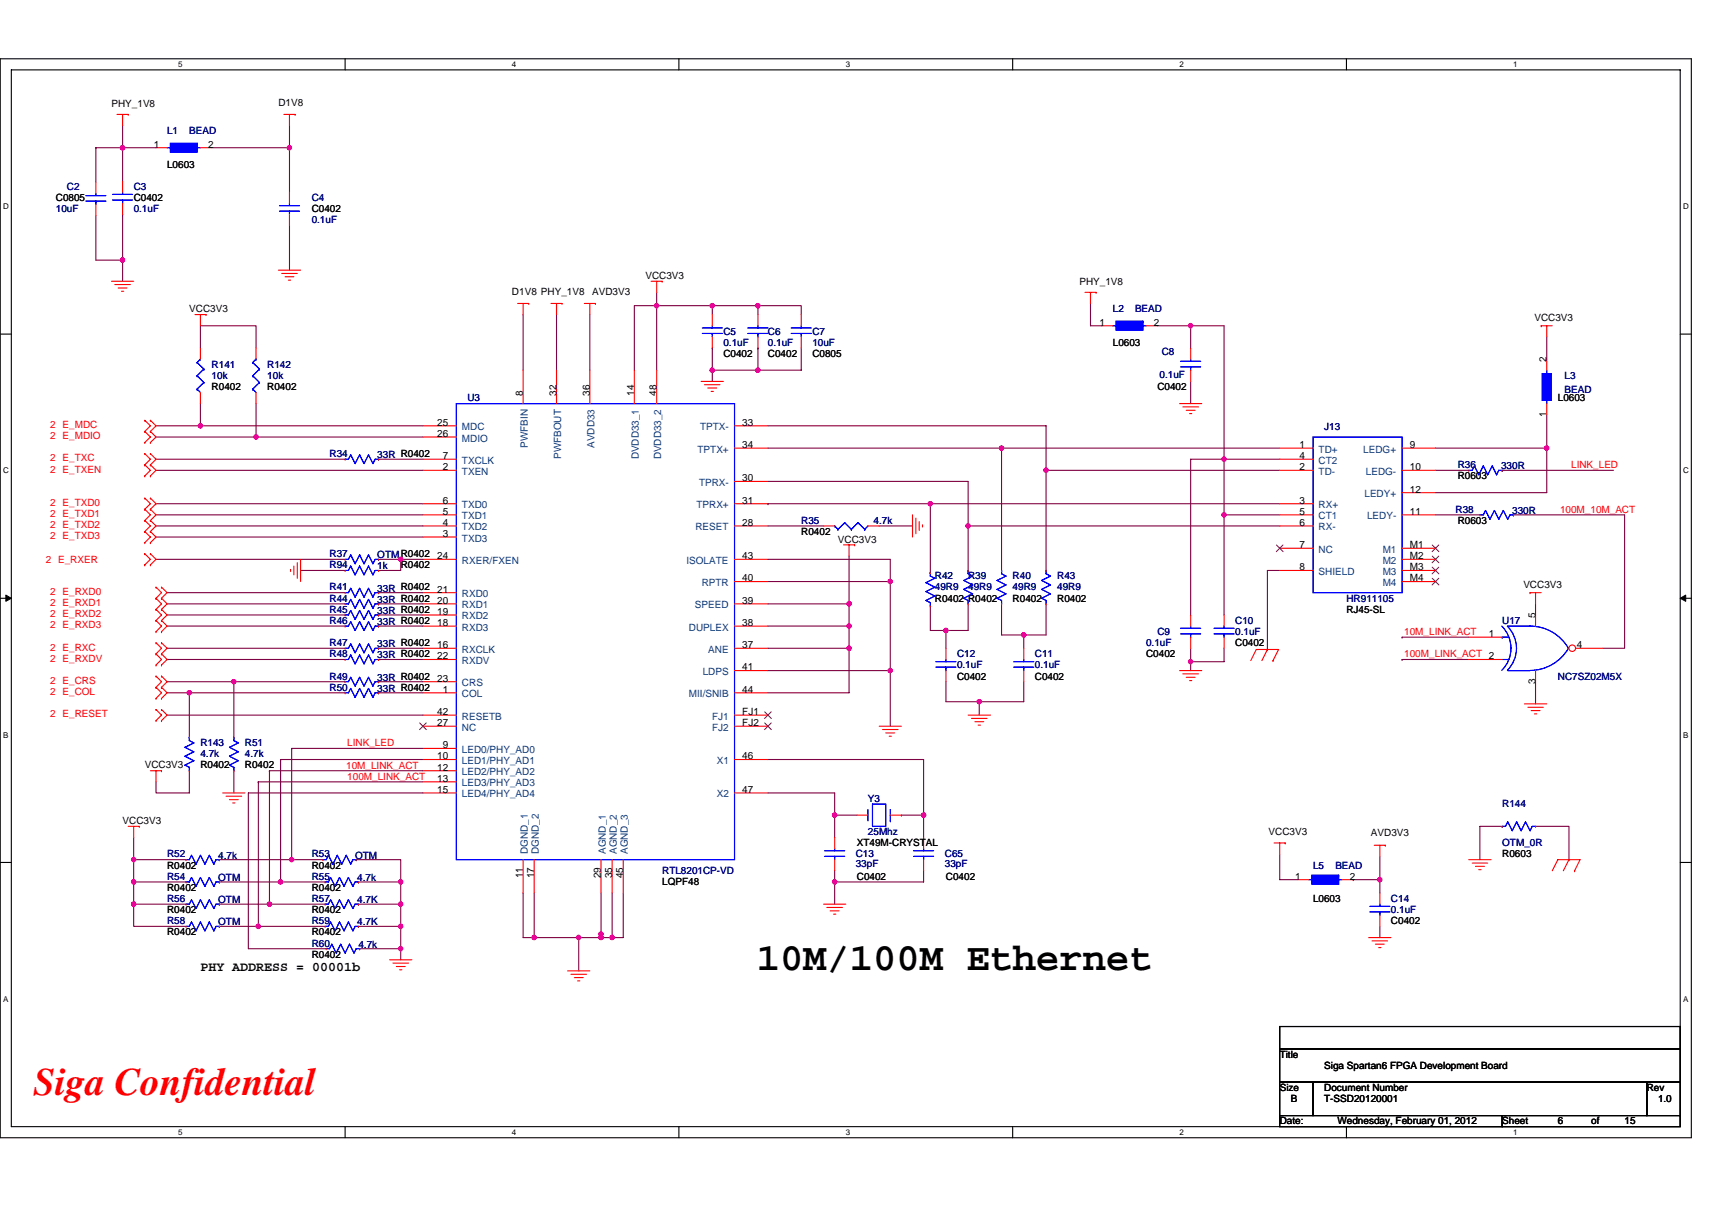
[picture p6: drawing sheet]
<svg xmlns="http://www.w3.org/2000/svg" width="297mm" height="210mm" viewBox="0 0 297 210" stroke-linecap="round" stroke-linejoin="round" font-family="sans-serif">
<path d="M0 10.2h293.5v187.2h-293.5zM2 12.1h289.5v183.4h-289.5z" fill="none" stroke="#000" stroke-width=".19"/>
<g fill="#fff">
<path d="M30.9 10.4h.8v1.6h-.8z"/>
<path d="M30.9 195.7h.8v1.6h-.8z"/>
</g>
<path d="M59.9 10.2v1.9M59.9 195.5v1.9" fill="none" stroke="#000" stroke-width=".19"/>
<g fill="#fff">
<path d="M88.8 10.4h.8v1.6h-.8z"/>
<path d="M88.8 195.7h.8v1.6h-.8z"/>
</g>
<path d="M117.8 10.2v1.9M117.8 195.5v1.9" fill="none" stroke="#000" stroke-width=".19"/>
<g fill="#fff">
<path d="M146.7 10.4h.8v1.6h-.8z"/>
<path d="M146.7 195.7h.8v1.6h-.8z"/>
</g>
<path d="M175.7 10.2v1.9M175.7 195.5v1.9" fill="none" stroke="#000" stroke-width=".19"/>
<g fill="#fff">
<path d="M204.7 10.4h.7v1.6h-.7z"/>
<path d="M204.7 195.7h.7v1.6h-.7z"/>
</g>
<path d="M233.6 10.2v1.9M233.6 195.5v1.9" fill="none" stroke="#000" stroke-width=".19"/>
<g fill="#fff">
<path d="M262.6 10.4h.7v1.6h-.7z"/>
<path d="M262.6 195.7h.7v1.6h-.7z"/>
<path d="M.5 35.1h1v1.5h-1z"/>
<path d="M292 35.1h1v1.5h-1z"/>
<path d="M.5 80.9h1v1.5h-1z"/>
<path d="M292 80.9h1v1.5h-1z"/>
</g>
<path d="M0 58h2M291.5 58h2" fill="none" stroke="#000" stroke-width=".19"/>
<g fill="#fff">
<path d="M.5 126.7h.9v1.6h-.9z"/>
<path d="M292 126.7h.9v1.6h-.9z"/>
</g>
<path d="M0 103.8h2M291.5 103.8h2" fill="none" stroke="#000" stroke-width=".19"/>
<path d="M1 103.3l1 .5-1 .6zM291.5 103.8l1-.5v1.1z" fill="#000" stroke="#000" stroke-width=".17"/>
<g fill="#fff">
<path d="M.5 172.6h.9v1.5h-.9z"/>
<path d="M292 172.6h.9v1.5h-.9z"/>
</g>
<path d="M0 149.7h2M291.5 149.7h2M222 178.1h69.5v3.9h-69.5zM222 182h69.5v5.8h-69.5zM222 187.8h5.8v5.8h-5.8zM222 193.6h38.6v1.9h-38.6zM227.8 187.8h57.9v5.8h-57.9zM260.6 193.6h30.9v1.9h-30.9zM285.7 187.8h5.8v5.8h-5.8z" fill="none" stroke="#000" stroke-width=".19"/>
<g fill="none" stroke="#800040" stroke-width=".19">
<path d="M16.6 25.6v6M16.6 37.4v7.7h4.7M16.6 25.6h.1M16.6 25.6h10.5M21.3 25.6v5.8M21.3 25.6h.1M21.3 37.2h.1M21.3 21.8v3.8M21.3 37.2v7.9M36.7 25.6h13.5M50.2 39.2v7.7M50.2 25.6h.1"/>
<path d="M50.2 21.8v3.8M50.2 25.6v7.8M21.3 45.1v3.7M90.8 54.6v9.6M96.6 54.6v9.6M102.3 54.6v9.6M113.9 53v11.2M113.9 53h-3.8v11.2M113.9 53h9.7v1.6M113.9 53h.1M113.9 50.7v2.3M123.6 53h.1"/>
<path d="M123.6 53h7.9M131.5 53v1.6M131.5 53h7.5v1.6M189.2 52.7v3.8h2M200.8 56.5h5.8M206.6 56.5h5.8v23.2h9.6M206.6 56.5v3.9M206.6 56.5h.1M268.4 58.5v3.8M27.1 79.7h32.8M34.8 73.9h.1M34.8 70v3.9h-7.7"/>
<path d="M34.8 60.4v-3.9h9.6v3.9M34.8 73.9h38.6M44.4 75.8h.1M44.4 70v5.8h-17.3M44.4 75.8h29M65.7 79.7h7.7M123.6 60.4h.1M123.6 64.2h7.9M123.6 64.2v2M123.6 60.4v3.8M131.5 60.4h.1M131.5 60.4v3.8"/>
<path d="M133.2 73.9h48.3v7.7M133.2 77.8h40.6M139 60.4v3.8h-7.5M173.8 77.8h48.2M173.8 77.8h.1M173.8 77.8v21.2M206.6 66.2v3.8M212.4 79.7h-5.8v27M212.4 79.7h.1M212.4 79.7v9.6M249.1 77.8h19.3M268.4 77.8v7.7h-19.3"/>
<path d="M268.4 77.8h.1M268.4 72v5.8M27.1 87.4h46.3M27.1 89.3h46.3M27.1 93.2h46.3M27.1 91.3h46.3M27.1 97.1h32.8M27.1 81.6h46.3M52.2 99h7.7M65.7 97.1h3.8v1.9h-3.8M69.5 97.1h.1M69.5 97.1h3.9"/>
<path d="M133.2 97.1h21.3v3.8h-21.3M133.2 91.3h9.7M133.2 87.4h.1M133.2 83.5h34.8v7.8M133.2 87.4h28.2M147.3 96.5v8.3M152.5 91.3h5.8M161.4 87.4h60.6M161.4 87.4v12M168 91.3h.1M168 91.3h54M168 91.3v7.7"/>
<path d="M181.5 81.6h.1M181.5 81.6h40.5M181.5 81.6v17.4M212.4 89.3v17.4M212.4 89.3h.1M212.4 89.3h9.6M222 99h-2.1v13.7M249.1 81.6h5.7M249.1 89.3h7.7M260.6 81.6h.1M260.6 81.6h19.3M262.6 89.3h.1"/>
<path d="M262.6 89.3h19.3v23.2h-3.9M29 104.8h30.9M29 108.6h30.9M29 106.7h30.9M29 102.8h30.9M29 114.4h30.9M29 112.5h30.9M29 118.3h11.6v9.7M40.6 118.3h.1M40.6 118.3h19.3M65.7 108.6h7.7M65.7 106.7h7.7"/>
<path d="M65.7 104.8h7.7M65.7 102.8h7.7M65.7 118.3h7.7M65.7 112.5h7.7M65.7 114.4h7.7M133.2 116.4h21.3M133.2 112.5h14.1M133.2 108.6h14.1M133.2 104.8h14.1M147.3 104.8h.1M147.3 104.8v15.4h-14.1M147.3 112.5h.1"/>
<path d="M147.3 108.6h.1M154.5 100.9h.1M154.5 116.4v9.6M154.5 100.9v15.5M161.4 105.2v4.2h2.7M164.1 109.4h.1M164.1 109.4v3.1M164.1 118.3v3.5h5.8M168 104.8v4.6h-3.9M173.8 104.8v5.4h3.8M177.6 110.2h.1M177.6 118.3v3.5h-7.7"/>
<path d="M177.6 110.2v2.3M181.5 104.8v5.4h-3.9M206.6 114.8h.1M206.6 112.5v2.3M206.6 114.8v1.6M212.4 112.5v2.3h-5.8M243.3 110.6h.1M243.3 114.4h.1M243.3 110.6h11.5M243.3 114.4h11.5M266.4 104.8v1.9M266.4 118.3v3.9"/>
<path d="M29 124.1h44.4M29 120.2h3.8v7.8M32.8 120.2h.1M32.8 133.8v3.8h-5.7v-1.9M32.8 120.2h27.1M40.6 133.8v3.8M44.8 135.7h.1M44.8 135.7h28.6M44.8 135.7v25.1M46.8 133.8h.1M46.8 133.8h26.6M46.8 133.8v23.1"/>
<path d="M48.7 131.8h24.7M48.7 131.8h.1M48.7 131.8v21.3M50.6 129.9h.1M50.6 129.9v19.3M50.6 129.9h22.8M65.7 120.2h7.7M73.4 137.6h-30.3v27h13.5M133.2 131.8h27v9.7M133.2 137.6h11.6v3.9M169.9 121.8v2.3M169.9 121.8h.1"/>
<path d="M23.2 156.9h.1M23.2 153.1h.1M23.2 156.9v3.9h9.1M23.2 149.2v3.9h9.1M23.2 149.2h.1M23.2 145.3v3.9M23.2 149.2h9.1M23.2 156.9h9.1M23.2 153.1v3.8M38.1 156.9h8.7M38.1 153.1h10.6M38.1 149.2h12.5"/>
<path d="M46.8 156.9h9.6M48.7 153.1h7.7M50.6 149.2h.1M50.6 149.2h5.4M61.8 149.2h7.7v3.9M62.2 153.1h7.3M62.2 156.9h7.3M69.5 156.9h.1M69.5 153.1v3.8M69.5 153.1h.1M69.5 156.9v9.7M90.8 155v7.7h1.9"/>
<path d="M92.7 155v7.7M104.3 155v7.1M106.2 155v7.7M108.1 155v7.7h-3.8M144.8 141.5h.1M144.8 141.5v3.8M144.8 151.1v2M144.8 153.1h.1M144.8 153.1v3.8M144.8 141.5h3.9M156.4 141.5h.1M156.4 141.5h3.8"/>
<path d="M160.2 141.5v3.8M160.2 151.1v2h-15.4M222 148.2v4.5h3.1M234.8 152.7h.1M234.8 152.7h4.6M239.4 152.7v2.3M239.4 148.6v4.1M260.6 143.4h-3.8v5.8M266.4 143.4h5.8v5.8M38.1 160.8h6.7M44.8 160.8h11.6M62.2 160.8h7.3"/>
<path d="M62.4 164.6h7.1M69.5 164.6h.1M69.5 160.8h.1M92.7 162.7h.1M92.7 162.7h7.7M100.4 162.7h3.9M100.4 162.7h.1M100.4 162.7v5.8M104.3 162.1h.1M104.3 162.7h.1M104.3 162.1v.6M106.2 162.7h.1"/>
<path d="M239.4 160.8v1.9"/>
</g>
<g fill="#f0f" stroke="#f0f" stroke-width=".19">
<circle cx="206.6" cy="114.8" r=".37"/>
<circle cx="23.2" cy="156.9" r=".38"/>
<circle cx="23.2" cy="153" r=".38"/>
<circle cx="181.5" cy="81.6" r=".38"/>
<circle cx="154.5" cy="116.4" r=".38"/>
<circle cx="154.5" cy="100.9" r=".38"/>
<circle cx="168" cy="91.3" r=".38"/>
<circle cx="147.3" cy="104.8" r=".38"/>
<circle cx="34.8" cy="73.9" r=".38"/>
<circle cx="44.4" cy="75.8" r=".38"/>
<circle cx="23.2" cy="149.2" r=".38"/>
<circle cx="69.5" cy="97.1" r=".38"/>
<circle cx="113.9" cy="53" r=".38"/>
<circle cx="147.3" cy="112.5" r=".38"/>
<circle cx="131.5" cy="53" r=".38"/>
<circle cx="123.6" cy="53" r=".38"/>
<circle cx="123.6" cy="64.2" r=".38"/>
<circle cx="131.5" cy="64.2" r=".38"/>
<circle cx="147.3" cy="108.6" r=".38"/>
<circle cx="50.6" cy="149.2" r=".38"/>
<circle cx="69.5" cy="156.9" r=".38"/>
<circle cx="69.5" cy="164.6" r=".38"/>
<circle cx="69.5" cy="160.8" r=".38"/>
<circle cx="161.4" cy="87.4" r=".38"/>
<circle cx="106.2" cy="162.7" r=".38"/>
<circle cx="239.4" cy="152.7" r=".38"/>
<circle cx="212.4" cy="89.3" r=".38"/>
<circle cx="164.1" cy="109.4" r=".38"/>
<circle cx="177.6" cy="110.2" r=".38"/>
<circle cx="169.9" cy="121.8" r=".38"/>
<circle cx="212.4" cy="79.7" r=".38"/>
<circle cx="40.6" cy="118.3" r=".38"/>
<circle cx="32.8" cy="120.2" r=".38"/>
<circle cx="173.8" cy="77.8" r=".38"/>
<circle cx="50.2" cy="25.6" r=".38"/>
<circle cx="21.3" cy="25.6" r=".38"/>
<circle cx="206.6" cy="56.5" r=".38"/>
<circle cx="21.3" cy="45.1" r=".38"/>
<circle cx="44.8" cy="160.8" r=".38"/>
<circle cx="46.7" cy="156.9" r=".38"/>
<circle cx="48.7" cy="153" r=".38"/>
<circle cx="160.3" cy="141.5" r=".38"/>
<circle cx="144.8" cy="141.5" r=".38"/>
<circle cx="144.8" cy="153" r=".38"/>
<circle cx="69.5" cy="153" r=".38"/>
<circle cx="100.4" cy="162.7" r=".38"/>
<circle cx="92.7" cy="162.7" r=".38"/>
<circle cx="104.3" cy="162.1" r=".38"/>
<circle cx="104.3" cy="162.7" r=".38"/>
<circle cx="268.4" cy="77.8" r=".38"/>
</g>
<g fill="none" stroke="#f00" stroke-width=".19">
<path d="M20.3 19.9h1.9M21.3 19.9v1.9M22.2 19.9h.1M49.3 19.9h1.9M50.2 19.9v1.9M51.2 19.9h.1M27.1 25.6h1.9M34.8 25.6h1.9M19.3 48.8h3.9M19.9 49.4h2.7M20.5 50h1.5M21.1 50.5h.4"/>
<path d="M33.8 54.6h1.9M34.8 54.6v1.9M35.7 54.6h.1M48.3 46.9h3.9M48.9 47.5h2.7M49.5 48h1.5M50 48.6h.4M89.8 52.7h1.9M90.8 52.7v1.9M91.7 52.7h.1M95.6 52.7h1.9M96.6 52.7v1.9"/>
<path d="M97.5 52.7h.1M101.4 52.7h1.9M102.3 52.7v1.9M103.3 52.7h.1M113 48.8h1.9M113.9 48.8v1.9M114.9 48.8h.1M188.3 50.7h1.9M189.2 50.7v2M190.2 50.7h.1M267.4 56.5h.1M267.4 56.5h1.9"/>
<path d="M268.4 56.5v2M25.1 72.9h.1M25.1 74.9h.1M25.1 76.8h.1M25.1 78.7h.1M25.1 72.9l1 1-1 1M25.1 74.9l1 .9-1 1M25.1 78.7l1 1-1 1M26.1 74.9h.1M26.1 72.9h.1M26.1 76.8h.1M26.1 78.7h.1"/>
<path d="M26.1 72.9l1 1-1 1M26.1 74.9l1 .9-1 1M26.1 78.7l1 1-1 1M44.4 60.4v1.9M44.4 68.1v1.9M121.6 66.2h3.9M122.2 66.8h2.7M122.8 67.3h1.6M123.4 67.9h.4M204.7 70h3.8M205.2 70.6h2.7M205.8 71.2h1.6"/>
<path d="M206.4 71.8h.4M25.1 80.7h.1M25.1 82.6h.1M25.1 86.4h.1M25.1 88.4h.1M25.1 90.3h.1M25.1 92.2h.1M25.1 94.2h.1M25.1 98h.1M25.1 96.1h.1M25.1 80.7l1 .9-1 1M25.1 86.4l1 1-1 1"/>
<path d="M25.1 88.4l1 .9-1 1M25.1 90.3l1 1-1 .9M25.1 92.2l1 1-1 1M25.1 96.1l1 1-1 .9M26.1 80.7h.1M26.1 82.6h.1M26.1 88.4h.1M26.1 86.4h.1M26.1 90.3h.1M26.1 92.2h.1M26.1 94.2h.1M26.1 96.1h.1"/>
<path d="M26.1 98h.1M26.1 80.7l1 .9-1 1M26.1 86.4l1 1-1 1M26.1 88.4l1 .9-1 1M26.1 90.3l1 1-1 .9M26.1 92.2l1 1-1 1M26.1 96.1l1 1-1 .9M50.4 98.8v.4M51 98.2v1.6M51.6 97.6v2.8M52.2 97.1v3.8M59.9 99h.1"/>
<path d="M59.9 97.1h.1M65.7 99h.1M65.7 97.1h.1M146.4 94.6h1.9M147.3 94.6v1.9M148.3 94.6h.1M158.3 89.3v3.9M158.9 89.9v2.7M159.5 90.5v1.6M160.1 91.1v.4M161.4 99.4h.1M256.8 89.3h.1"/>
<path d="M262.6 89.3h.1M27.1 101.9h.1M27.1 103.8h.1M27.1 105.7h.1M27.1 107.7h.1M27.1 109.6h.1M27.1 111.5h.1M27.1 113.5h.1M27.1 115.4h.1M27.1 117.3h.1M27.1 119.3h.1M27.1 101.9l.9 .9-.9 1"/>
<path d="M27.1 103.8l.9 1-.9 .9M27.1 105.7l.9 1-.9 1M27.1 107.7l.9 .9-.9 1M27.1 111.5l.9 1-.9 1M27.1 113.5l.9 .9-.9 1M27.1 117.3l.9 1-.9 1M27.1 119.3l.9 .9-.9 1M28 103.8h.1M28 101.9h.1M28 105.7h.1M28 107.7h.1M28 109.6h.1"/>
<path d="M28 113.5h.1M28 111.5h.1M28 115.4h.1M28 119.3h.1M28 117.3h.1M28 101.9l1 .9-1 1M28 103.8l1 1-1 .9M28 105.7l1 1-1 1M28 107.7l1 .9-1 1M28 111.5l1 1-1 1M28 113.5l1 .9-1 1M28 117.3l1 1-1 1"/>
<path d="M28 119.3l1 .9-1 1M59.9 118.3h.1M59.9 106.7h.1M59.9 112.5h.1M65.7 118.3h.1M65.7 106.7h.1M65.7 112.5h.1M161.4 105.2h.1M204.7 116.4h3.8M205.2 116.9h2.7M205.8 117.5h1.6M206.4 118.1h.4"/>
<path d="M212.4 106.7v1.9M212.4 110.6v1.9M217 114.6l1-1.9h3.8l-.9 1.9M219.9 112.7h.1M219.9 112.7l-1 1.9M220.9 114.6h.1M265.5 102.8h.1M265.5 102.8h1.9M266.4 102.8v2M26.1 133.8h1.9M27.1 133.8v1.9M27.1 121.2h.1"/>
<path d="M27.1 123.1h.1M27.1 125.1h.1M27.1 123.1l.9 1-.9 1M28 133.8h.1M28 121.2h.1M28 125.1h.1M28 123.1h.1M28 123.1l1 1-1 1M38.6 137.6h3.9M39.2 138.2h2.7M39.8 138.8h1.5M40.4 139.3h.4"/>
<path d="M152.5 126h3.9M153.1 126.6h2.7M153.7 127.2h1.5M154.3 127.8h.4M168 124.1h3.8M168.6 124.7h2.7M169.1 125.2h1.6M169.7 125.8h.4M264.5 122.2h3.9M265.1 122.7h2.7M265.7 123.3h1.5M266.2 123.9h.4"/>
<path d="M22.2 143.4h2M23.2 143.4v1.9M24.2 143.4h.1M56 149.2h.1M56.4 156.9h.1M61.8 149.2h.1M62.2 156.9h.1M142.9 156.9h3.8M143.5 157.5h2.7M144 158.1h1.6M144.6 158.6h.4M160.2 145.3v2"/>
<path d="M160.2 149.2v1.9M221.1 146.3h1.9M222 146.3v1.9M223 146.3h.1M225.1 152.7h2M232.9 152.7h1.9M238.4 146.7h2M239.4 146.7v1.9M240.4 146.7h.1M254.8 149.2h3.9M255.4 149.8h2.7M256 150.3h1.6"/>
<path d="M256.6 150.9h.4M269.3 151.1l1-1.9h3.8l-.9 1.9M272.2 149.2h.1M272.2 149.2l-1 1.9M273.2 151.1h.1M32.3 160.8h.1M38.1 160.8h.1M67.6 166.6h3.9M68.2 167.1h2.7M68.8 167.7h1.5M69.3 168.3h.4M98.5 168.5h3.8"/>
<path d="M99.1 169.1h2.7M99.6 169.7h1.6M100.2 170.2h.4M237.5 162.7h3.8M238.1 163.3h2.6M238.6 163.9h1.6M239.2 164.4h.4"/>
</g>
<g fill="none" stroke="#00f" stroke-width=".19">
<path d="M29 25.6h.6M34.2 25.6h.1M34.2 25.6h.6M43.9 67.5h.1M43.9 65.2h.1M43.9 62.9h.1M43.9 67.5l.5 .6M43.9 65.2l1.1 1.2M43.9 62.9l1.1 1.2M44.4 62.3h.1M44.4 62.3l-.5 .6M45 66.4h.1"/>
<path d="M45 64.1h.1M45 66.4l-1.1 1.1M45 64.1l-1.1 1.1M59.9 99h.5l.5-.8 .7 1.6 .8-1.6 .8 1.6 .7-1.6 .8 1.6 .4-.8h.6M59.9 97.1h.5l.5-.8 .7 1.5 .8-1.5 .8 1.5 .7-1.5 .8 1.5 .4-.7h.6M65.7 99h.1M65.7 97.1h.1M161.4 99.4v.6l.8 .4-1.5 .7 1.5 .8-1.5 .8 1.5 .7-1.5 .8 .7 .4v.6M161.4 99.4h.1M256.8 89.3h.6l.3-.7 .8 1.5 .8-1.5 .8 1.5 .7-1.5 .8 1.5 .4-.8h.6M262.6 89.3h.1M59.9 118.3h.5l.5-.8 .7 1.6 .8-1.6 .8 1.6 .7-1.6 .8 1.6 .4-.8h.6"/>
<path d="M59.9 106.7h.5l.5-.8 .7 1.6 .8-1.6 .8 1.6 .7-1.6 .8 1.6 .4-.8h.6M59.9 112.5h.5l.5-.8 .7 1.6 .8-1.6 .8 1.6 .7-1.6 .8 1.6 .4-.8h.6M65.7 118.3h.1M65.7 106.7h.1M65.7 112.5h.1M210.6 110h3.5M210.6 109h3.5M212.4 108.6v.4M212.4 110h.1M212.4 110v.6M260.6 108.7a5.5 5.5 0 0 1 1.6 3.8v-.1a5.4 5.4 0 0 1-1.6 3.9M260.6 114.4h1.2"/>
<path d="M260.6 110.6h.1M260.6 110.6h1.2M261.5 108.7a5.5 5.5 0 0 1 1.6 3.8v-.1a5.4 5.4 0 0 1-1.6 3.9M261.6 116.4h3.9M261.6 108.6a14.8 14.8 0 0 1 6.5 .5 7.6 7.6 0 0 1 4 3.4M272.2 112.5a7.8 7.8 0 0 1-6.8 3.9M56 149.2h.6l.4-.8 .8 1.6 .7-1.6 .8 1.6 .8-1.6 .8 1.6 .3-.8h.6M56.4 156.9h.6l.4-.8 .7 1.6 .8-1.6 .8 1.6 .7-1.6 .8 1.6 .4-.8h.6M61.8 149.2h.1M62.2 156.9h.1M158.5 148.6h3.5M158.5 147.6h3.5"/>
<path d="M160.2 147.3v.3M160.2 148.6h.1M160.2 148.6v.6M227.1 152.7h.5M232.3 152.7h.1M232.3 152.7h.6M32.3 160.8h.5l.4-.8 .8 1.5 .8-1.5 .8 1.5 .7-1.5 .8 1.5 .4-.7h.6M38.1 160.8h.1"/>
</g>
<g fill="#00f" stroke="#00f" stroke-width=".19">
<path d="M227.6 151.9v1.5h4.7v-1.5z" fill-rule="evenodd"/>
<path d="M227.6 151.9v1.5h4.7v-1.5z" fill-rule="evenodd"/>
<path d="M29.6 24.9v1.5h4.6v-1.5z" fill-rule="evenodd"/>
<path d="M29.6 24.9v1.5h4.6v-1.5z" fill-rule="evenodd"/>
</g>
<circle cx="272.8" cy="112.5" r=".57" fill="#fff" stroke="#f00" stroke-width=".19"/>
<g fill="none" stroke="#f00" stroke-width=".19">
<path d="M16.6 31.6v1.9M16.6 35.5v1.9M21.3 31.4v2M21.3 35.3v1.9M50.2 33.4v1.9M50.2 37.2v2M123.6 54.6v1.9M123.6 58.5v1.9M131.5 54.6v1.9M131.5 58.5v1.9M139 54.6v1.9M139 58.5v1.9"/>
<path d="M191.2 56.5h1.9M198.9 56.5h1.9M34.8 60.4v1.9M34.8 68.1v1.9M59.9 79.7h.1M65.7 79.7h.1M73.4 79.7h5.8M73.4 73.9h5.8M73.4 75.8h5.8M90.8 64.2v5.8M96.6 64.2v5.8M102.3 64.2v5.8"/>
<path d="M110.1 64.2v5.8M113.9 64.2v5.8M127.4 77.8h5.8M127.4 73.9h5.8M206.6 60.4v1.9M206.6 64.2v2M222 77.8h5.8M222 79.7h5.8M243.3 77.8h5.8M268.4 62.3v1.9M268.4 70v2M73.4 81.6h5.8"/>
<path d="M73.4 87.4h5.8M73.4 89.3h5.8M73.4 91.3h5.8M73.4 97.1h5.8M73.4 93.2h5.8M127.4 87.4h5.8M127.4 91.3h5.8M127.4 97.1h5.8M127.4 83.5h5.8M142.9 91.3h1.9M150.6 91.3h1.9M168 99h.1"/>
<path d="M173.8 99h.1M181.5 99h.1M222 81.6h5.8M222 87.4h5.8M222 89.3h5.8M222 91.3h5.8M222 99h5.8M222 95.1h5.8M243.3 81.6h5.8M243.3 89.3h5.8M243.3 85.5h5.8M243.3 99h5.8"/>
<path d="M243.3 95.1h5.8M243.3 97.1h5.8M254.8 81.6h.1M260.6 81.6h.1M59.9 102.8h.1M59.9 114.4h.1M59.9 108.6h.1M59.9 104.8h.1M65.7 102.8h.1M65.7 114.4h.1M65.7 108.6h.1M65.7 104.8h.1"/>
<path d="M73.4 112.5h5.8M73.4 114.4h5.8M73.4 108.6h5.8M73.4 102.8h5.8M73.4 106.7h5.8M73.4 104.8h5.8M73.4 118.3h5.8M127.4 112.5h5.8M127.4 100.9h5.8M127.4 108.6h5.8M127.4 104.8h5.8M127.4 116.4h5.8"/>
<path d="M164.1 112.5v1.9M164.1 116.4v1.9M168 104.8h.1M173.8 104.8h.1M177.6 112.5v1.9M177.6 116.4v1.9M181.5 104.8h.1M206.6 106.7v1.9M206.6 110.6v1.9M243.3 100.9h5.8M254.8 110.6h5.8M254.8 114.4h5.8"/>
<path d="M266.4 106.7v1.9M266.4 116.4v1.9M273.4 112.5h4.6M32.8 133.8h.1M32.8 128h.1M40.6 133.8h.1M40.6 128h.1M59.9 120.2h.1M65.7 120.2h.1M73.4 120.2h5.8M73.4 126h5.8M73.4 124.1h5.8"/>
<path d="M73.4 129.9h5.8M73.4 131.8h5.8M73.4 133.8h5.8M73.4 135.7h5.8M73.4 137.6h5.8M127.4 120.2h5.8M127.4 126h5.8M127.4 124.1h5.8M127.4 131.8h5.8M127.4 137.6h5.8M32.3 149.2h.1M32.3 156.9h.1"/>
<path d="M32.3 153.1h.1M38.1 149.2h.1M38.1 156.9h.1M38.1 153.1h.1M56.4 153.1h.1M62.2 153.1h.1M90.8 149.2v5.8M92.7 149.2v5.8M104.3 149.2v5.8M106.2 149.2v5.8M108.1 149.2v5.8M144.8 145.3v2"/>
<path d="M144.8 149.2v1.9M148.7 141.5h1.9M154.5 141.5h1.9M239.4 155v1.9M239.4 158.8v2M260.6 143.4h.1M266.4 143.4h.1M56.4 160.8h.1M56.6 164.6h.1M62.2 160.8h.1M62.4 164.6h.1"/>
</g>
<g fill="none" stroke="#00f" stroke-width=".19">
<path d="M14.9 34.9h3.5M14.9 34h3.5M16.6 33.5v.5M16.6 34.9h.1M16.6 34.9v.6M19.5 34.7h3.5M19.5 33.7h3.5M21.3 33.4v.3M21.3 34.7h.1M21.3 34.7v.6M48.5 36.6h3.5M48.5 35.7h3.5"/>
<path d="M50.2 35.3v.4M50.2 36.6h.1M50.2 36.6v.6M121.9 57.9h3.4M121.9 56.9h3.4M123.6 56.5v.4M123.6 57.9h.1M123.6 57.9v.6M129.7 57.9h3.5M129.7 56.9h3.5M131.5 56.5v.4M131.5 57.9h.1"/>
<path d="M131.5 57.9v.6M137.3 57.9h3.5M137.3 56.9h3.5M139 56.5v.4M139 57.9h.1M139 57.9v.6M193.1 56.5h.6M198.3 56.5h.1M198.3 56.5h.6M34.2 67.5h.1M34.2 65.2h.1M34.2 62.9h.1"/>
<path d="M34.2 67.5l.6 .6M34.2 65.2l1.2 1.2M34.2 62.9l1.2 1.2M34.8 62.3h.1M34.8 62.3l-.6 .6M35.4 66.4h.1M35.4 64.1h.1M35.4 66.4l-1.2 1.1M35.4 64.1l-1.2 1.1M59.9 79.7h.5l.5-.8 .7 1.6 .8-1.6 .8 1.6 .7-1.6 .8 1.6 .4-.8h.6M65.7 79.7h.1M79.2 70h48.2v79.2h-48.2z"/>
<path d="M204.8 63.7h3.5M204.8 62.7h3.5M206.6 62.3v.4M206.6 63.7h.1M206.6 63.7v.5M227.8 75.8h15.5v27h-15.5zM268.4 69.5v.5M268.4 64.8h.1M268.4 64.2v.6M144.8 91.3h.1M144.8 91.3l.6 .6M145.4 91.9h.1"/>
<path d="M146.6 90.7h.1M146.6 90.7l1.1 1.2M146.6 90.7l-1.2 1.2M147.7 91.9h.1M148.9 90.7h.1M148.9 90.7l1.1 1.2M148.9 90.7l-1.2 1.2M150 91.9h.1M150.6 91.3l-.6 .6M168 99v.6l.8 .4-1.6 .7 1.6 .8-1.6 .8 1.6 .8-1.6 .7 .8 .4v.6M168 99h.1M173.8 99v.6l.7 .4-1.5 .7 1.5 .8-1.5 .8 1.5 .8-1.5 .7 .8 .4v.6"/>
<path d="M173.8 99h.1M181.5 99v.6l.8 .4-1.6 .7 1.6 .8-1.6 .8 1.6 .8-1.6 .7 .8 .4v.6M181.5 99h.1M254.8 81.6h.6l.4-.7 .8 1.5 .8-1.5 .7 1.5 .8-1.5 .8 1.5 .4-.8h.5M260.6 81.6h.1M59.9 102.8h.5l.5-.7 .7 1.5 .8-1.5 .8 1.5 .7-1.5 .8 1.5 .4-.8h.6M59.9 114.4h.5l.5-.7 .7 1.5 .8-1.5 .8 1.5 .7-1.5 .8 1.5 .4-.8h.6M59.9 108.6h.5l.5-.7 .7 1.5 .8-1.5 .8 1.5 .7-1.5 .8 1.5 .4-.8h.6M59.9 104.8h.5l.5-.8 .7 1.6 .8-1.6 .8 1.6 .7-1.6 .8 1.6 .4-.8h.6M65.7 102.8h.1M65.7 114.4h.1M65.7 108.6h.1"/>
<path d="M65.7 104.8h.1M162.4 115.8h3.5M162.4 114.8h3.5M164.1 114.4v.4M164.1 115.8h.1M164.1 115.8v.6M175.9 115.8h3.5M175.9 114.8h3.5M177.6 114.4v.4M177.6 115.8h.1M177.6 115.8v.6M204.8 110h3.5"/>
<path d="M204.8 109h3.5M206.6 108.6v.4M206.6 110h.1M206.6 110v.6M32.8 128v.5l.8 .4-1.5 .8 1.5 .8-1.5 .7 1.5 .8-1.5 .8 .7 .4v.6M32.8 128h.1M40.6 128v.5l.7 .4-1.5 .8 1.5 .8-1.5 .7 1.5 .8-1.5 .8 .8 .4v.6M40.6 128h.1M59.9 120.2h.5l.5-.7 .7 1.5 .8-1.5 .8 1.5 .7-1.5 .8 1.5 .4-.8h.6M65.7 120.2h.1M151.4 139.5h2.3v3.9h-2.3zM32.3 149.2h.5l.4-.8 .8 1.6 .8-1.6 .8 1.6 .7-1.6 .8 1.6 .4-.8h.6"/>
<path d="M32.3 156.9h.5l.4-.8 .8 1.6 .8-1.6 .8 1.6 .7-1.6 .8 1.6 .4-.8h.6M32.3 153.1h.5l.4-.8 .8 1.5 .8-1.5 .8 1.5 .7-1.5 .8 1.5 .4-.7h.6M38.1 149.2h.1M38.1 156.9h.1M38.1 153.1h.1M56.4 153.1h.6l.4-.8 .7 1.5 .8-1.5 .8 1.5 .7-1.5 .8 1.5 .4-.7h.6M62.2 153.1h.1M143.1 148.6h3.5M143.1 147.6h3.5M144.8 147.3v.3M144.8 148.6h.1M144.8 148.6v.6"/>
<path d="M150.6 140.5v1.9M154.5 142.4h.1M154.5 140.5v1.9M237.7 158.3h3.4M237.7 157.3h3.4M239.4 156.9v.4M239.4 158.3h.1M239.4 158.3v.5M260.6 143.4h.6l.4-.8 .8 1.6 .7-1.6 .8 1.6 .8-1.6 .8 1.6 .4-.8h.5M260.6 143.4h.1M56.4 160.8h.6l.4-.8 .7 1.5 .8-1.5 .8 1.5 .7-1.5 .8 1.5 .4-.7h.6M56.6 164.6h.6l.4-.7 .7 1.5 .8-1.5 .8 1.5 .7-1.5 .8 1.5 .4-.8h.6"/>
<path d="M62.2 160.8h.1M62.4 164.6h.1"/>
</g>
<g fill="#00f" stroke="#00f" stroke-width=".19">
<path d="M267.6 64.8v4.7h1.5v-4.7z" fill-rule="evenodd"/>
<path d="M267.6 64.8v4.7h1.5v-4.7z" fill-rule="evenodd"/>
<path d="M193.7 55.8v1.5h4.6v-1.5z" fill-rule="evenodd"/>
<path d="M193.7 55.8v1.5h4.6v-1.5z" fill-rule="evenodd"/>
</g>
<g fill="none" stroke="#804000" stroke-width=".17">
<path d="M221.5 94.6l1.1 1.1M222.6 94.6l-1.2 1.1M248.5 94.6l1.2 1.1M248.5 96.5l1.2 1.2M248.5 98.4l1.2 1.2M249.6 94.6l-1.1 1.1M249.6 96.5l-1.1 1.2M249.6 98.4l-1.1 1.2M248.5 100.4l1.2 1.1M249.6 100.4l-1.1 1.1M72.8 125.5l1.2 1.1M74 125.5l-1.2 1.1"/>
<path d="M132.7 123.5l1.1 1.2M132.7 125.5l1.1 1.1M133.8 123.5l-1.2 1.2M133.8 125.5l-1.2 1.1"/>
</g>
<g fill="#f0f" stroke="#f0f" stroke-width=".19">
<circle cx="206.6" cy="114.8" r=".37"/>
<circle cx="23.2" cy="156.9" r=".38"/>
<circle cx="23.2" cy="153" r=".38"/>
<circle cx="181.5" cy="81.6" r=".38"/>
<circle cx="154.5" cy="116.4" r=".38"/>
<circle cx="154.5" cy="100.9" r=".38"/>
<circle cx="168" cy="91.3" r=".38"/>
<circle cx="147.3" cy="104.8" r=".38"/>
<circle cx="34.8" cy="73.9" r=".38"/>
<circle cx="44.4" cy="75.8" r=".38"/>
<circle cx="23.2" cy="149.2" r=".38"/>
<circle cx="69.5" cy="97.1" r=".38"/>
<circle cx="113.9" cy="53" r=".38"/>
<circle cx="147.3" cy="112.5" r=".38"/>
<circle cx="131.5" cy="53" r=".38"/>
<circle cx="123.6" cy="53" r=".38"/>
<circle cx="123.6" cy="64.2" r=".38"/>
<circle cx="131.5" cy="64.2" r=".38"/>
<circle cx="147.3" cy="108.6" r=".38"/>
<circle cx="50.6" cy="149.2" r=".38"/>
<circle cx="69.5" cy="156.9" r=".38"/>
<circle cx="69.5" cy="164.6" r=".38"/>
<circle cx="69.5" cy="160.8" r=".38"/>
<circle cx="161.4" cy="87.4" r=".38"/>
<circle cx="106.2" cy="162.7" r=".38"/>
<circle cx="239.4" cy="152.7" r=".38"/>
<circle cx="212.4" cy="89.3" r=".38"/>
<circle cx="164.1" cy="109.4" r=".38"/>
<circle cx="177.6" cy="110.2" r=".38"/>
<circle cx="169.9" cy="121.8" r=".38"/>
<circle cx="212.4" cy="79.7" r=".38"/>
<circle cx="40.6" cy="118.3" r=".38"/>
<circle cx="32.8" cy="120.2" r=".38"/>
<circle cx="173.8" cy="77.8" r=".38"/>
<circle cx="50.2" cy="25.6" r=".38"/>
<circle cx="21.3" cy="25.6" r=".38"/>
<circle cx="206.6" cy="56.5" r=".38"/>
<circle cx="21.3" cy="45.1" r=".38"/>
<circle cx="44.8" cy="160.8" r=".38"/>
<circle cx="46.7" cy="156.9" r=".38"/>
<circle cx="48.7" cy="153" r=".38"/>
<circle cx="160.3" cy="141.5" r=".38"/>
<circle cx="144.8" cy="141.5" r=".38"/>
<circle cx="144.8" cy="153" r=".38"/>
<circle cx="69.5" cy="153" r=".38"/>
<circle cx="100.4" cy="162.7" r=".38"/>
<circle cx="92.7" cy="162.7" r=".38"/>
<circle cx="104.3" cy="162.1" r=".38"/>
<circle cx="104.3" cy="162.7" r=".38"/>
<circle cx="268.4" cy="77.8" r=".38"/>
</g>
<text font-size="6.8" x="131.3" y="168.3">10M/100M Ethernet</text>
<text font-size="6.8" fill="#f00" x="5.8" y="189.9">Siga Confidential</text>
<text font-size="2.3" x="34.8" y="168.5">PHY ADDRESS = 00001b</text>
<g font-size="1.7">
<text x="19.3" y="18.5">PHY_1V8</text>
<text x="48.3" y="18.3">D1V8</text>
<text x="26.7" y="25.6">1</text>
<text x="29" y="29.1">L0603</text>
<text x="36.1" y="25.6">2</text>
<text x="9.7" y="34.9">C0805</text>
<text x="23.2" y="34.9">C0402</text>
<text x="54.1" y="36.8">C0402</text>
<text x="88.8" y="51.1">D1V8 PHY_1V8</text>
<text x="102.7" y="51.1">AVD3V3</text>
<text x="112" y="48.4">VCC3V3</text>
<text x="187.3" y="49.4">PHY_1V8</text>
<text x="32.8" y="54.2">VCC3V3</text>
<text x="190.8" y="56.5">1</text>
<text x="200.2" y="56.5">2</text>
<text x="266.2" y="55.8">VCC3V3</text>
<text x="125.5" y="61.9">C0402</text>
<text x="133.2" y="61.9">C0402</text>
<text x="140.9" y="61.9">C0805</text>
<text x="193.1" y="60">L0603</text>
<text x="268.3" y="62.9" transform="rotate(-90 268.3 62.9)">2</text>
<text x="36.7" y="67.7">R0402</text>
<text x="46.4" y="67.7">R0402</text>
<text x="90.7" y="68.7" transform="rotate(-90 90.7 68.7)">8</text>
<text x="96.5" y="68.7" transform="rotate(-90 96.5 68.7)">32</text>
<text x="102.3" y="68.7" transform="rotate(-90 102.3 68.7)">36</text>
<text x="110" y="68.7" transform="rotate(-90 110 68.7)">14</text>
<text x="113.9" y="68.7" transform="rotate(-90 113.9 68.7)">48</text>
<text x="200.8" y="67.7">C0402</text>
<text x="270.3" y="69.7">L0603</text>
<text x="75.9" y="73.9">25</text>
<text x="75.9" y="75.8">26</text>
<text x="128.8" y="73.9">33</text>
<text x="128.8" y="77.7">34</text>
<text x="225.5" y="77.7">1</text>
<text x="244.6" y="77.7">9</text>
<text x="268.3" y="72.3" transform="rotate(-90 268.3 72.3)">1</text>
<text x="76.9" y="79.7">7</text>
<text x="76.9" y="81.6">2</text>
<text x="128.8" y="83.5">30</text>
<text x="225.5" y="81.6">2</text>
<text x="225.5" y="79.7">4</text>
<text x="244.6" y="81.6">10</text>
<text x="252.9" y="83.2">R0603</text>
<text x="76.9" y="87.4">6</text>
<text x="76.9" y="89.3">5</text>
<text x="128.8" y="87.4">31</text>
<text x="225.5" y="87.4">3</text>
<text x="225.5" y="89.3">5</text>
<text x="244.6" y="85.5">12</text>
<text x="244.6" y="89.3">11</text>
<text x="76.9" y="91.2">4</text>
<text x="76.9" y="93.2">3</text>
<text x="128.8" y="91.2">28</text>
<text x="139" y="92.8">R0402</text>
<text x="145.4" y="94.2">VCC3V3</text>
<text x="225.5" y="91.2">6</text>
<text x="225.5" y="95.1">7</text>
<text x="244.6" y="95.1">M1</text>
<text x="252.9" y="90.9">R0603</text>
<text x="69.5" y="98.6">R0402</text>
<text x="75.9" y="97">24</text>
<text x="128.8" y="97">43</text>
<text x="128.8" y="100.9">40</text>
<text x="225.5" y="99">8</text>
<text x="244.6" y="97">M2</text>
<text x="244.6" y="99">M3</text>
<text x="244.6" y="100.9">M4</text>
<text x="75.9" y="102.8">21</text>
<text x="75.9" y="106.7">19</text>
<text x="75.9" y="104.8">20</text>
<text x="128.8" y="104.8">39</text>
<text x="162.2" y="104.4">R0402 R0402</text>
<text x="175.7" y="104.4">R0402</text>
<text x="183.4" y="104.4">R0402</text>
<text x="233.6" y="106.3">RJ45-SL</text>
<text x="264.3" y="102.1">VCC3V3</text>
<text x="266.4" y="107.3" transform="rotate(-90 266.4 107.3)">5</text>
<text x="75.9" y="108.6">18</text>
<text x="75.9" y="112.5">16</text>
<text x="128.8" y="108.6">38</text>
<text x="128.8" y="112.5">37</text>
<text x="214.3" y="112.1">C0402</text>
<text x="258.3" y="110.6">1</text>
<text x="273.6" y="112.5">4</text>
<text x="75.9" y="114.4">22</text>
<text x="75.9" y="118.3">23</text>
<text x="128.8" y="116.4">41</text>
<text x="166" y="117.9">C0402</text>
<text x="179.6" y="117.9">C0402</text>
<text x="198.9" y="114">C0402</text>
<text x="266.4" y="118.7" transform="rotate(-90 266.4 118.7)">3</text>
<text x="75.9" y="124.1">42</text>
<text x="76.9" y="120.2">1</text>
<text x="128.8" y="124.1">FJ1</text>
<text x="128.8" y="120.2">44</text>
<text x="75.9" y="126">27</text>
<text x="75.9" y="131.8">10</text>
<text x="76.9" y="129.9">9</text>
<text x="128.8" y="131.8">46</text>
<text x="128.8" y="126">FJ2</text>
<text x="25.1" y="133.3">VCC3V3</text>
<text x="34.8" y="133.4">R0402</text>
<text x="42.5" y="133.4">R0402</text>
<text x="75.9" y="133.7">12</text>
<text x="75.9" y="135.7">13</text>
<text x="75.9" y="137.6">15</text>
<text x="128.8" y="137.6">47</text>
<text x="21.3" y="143">VCC3V3</text>
<text x="148.7" y="146.9">XT49M-CRYSTAL</text>
<text x="220.1" y="144.9">VCC3V3</text>
<text x="237.9" y="145.1">AVD3V3</text>
<text x="260.6" y="148.8">R0603</text>
<text x="29" y="150.7">R0402</text>
<text x="29" y="154.6">R0402</text>
<text x="54.1" y="150.7">R0402</text>
<text x="54.1" y="154.6">R0402</text>
<text x="90.7" y="152.4" transform="rotate(-90 90.7 152.4)">11</text>
<text x="92.7" y="152.4" transform="rotate(-90 92.7 152.4)">17</text>
<text x="104.3" y="152.4" transform="rotate(-90 104.3 152.4)">29</text>
<text x="106.2" y="152.4" transform="rotate(-90 106.2 152.4)">35</text>
<text x="108.1" y="152.4" transform="rotate(-90 108.1 152.4)">45</text>
<text x="114.9" y="153.6">LQPF48</text>
<text x="148.7" y="152.7">C0402</text>
<text x="164.1" y="152.7">C0402</text>
<text x="224.7" y="152.6">1</text>
<text x="234.2" y="152.6">2</text>
<text x="29" y="158.5">R0402</text>
<text x="54.1" y="158.5">R0402</text>
<text x="227.8" y="156.5">L0603</text>
<text x="241.3" y="160.4">C0402</text>
<text x="29" y="162.3">R0402</text>
<text x="54.1" y="166.2">R0402</text>
<text x="54.1" y="162.3">R0402</text>
<text x="222" y="183.6">Title</text>
<text x="229.8" y="185.5">Siga Spartan6 FPGA Development Board</text>
<text x="222" y="189.3">Size</text>
<text x="224" y="191.3">B</text>
<text x="229.8" y="189.3">Document Number</text>
<text x="229.8" y="191.3">T-SSD20120001</text>
<text x="285.7" y="189.3">Rev</text>
<text x="287.7" y="191.3">1.0</text>
<text x="222" y="195.1">Date:</text>
<text x="232.1" y="195.1">Wednesday, February 01, 2012</text>
<text x="260.6" y="195.1">Sheet</text>
<text x="270.3" y="195.1">6</text>
<text x="276.1" y="195.1">of</text>
<text x="281.9" y="195.1">15</text>
</g>
<g font-size="1.7" fill="#000080">
<text x="29" y="23.3">L1</text>
<text x="32.8" y="23.3">BEAD</text>
<text x="11.6" y="33">C2</text>
<text x="23.2" y="33">C3</text>
<text x="54.1" y="34.9">C4</text>
<text x="9.7" y="36.8">10uF</text>
<text x="23.2" y="36.8">0.1uF</text>
<text x="54.1" y="38.8">0.1uF</text>
<text x="125.5" y="58.1">C5</text>
<text x="133.2" y="58.1">C6</text>
<text x="140.9" y="58.1">C7</text>
<text x="193.1" y="54.2">L2</text>
<text x="196.9" y="54.2">BEAD</text>
<text x="36.7" y="63.9">R141</text>
<text x="36.7" y="65.8">10k</text>
<text x="46.4" y="63.9">R142</text>
<text x="46.4" y="65.8">10k</text>
<text x="125.5" y="60">0.1uF</text>
<text x="133.2" y="60">0.1uF</text>
<text x="140.9" y="60">10uF</text>
<text x="201.2" y="65.6">0.1uF</text>
<text x="201.6" y="61.6">C8</text>
<text x="271.5" y="65.8">L3</text>
<text x="81.1" y="69.7">U3</text>
<text x="271.5" y="68.1">BEAD</text>
<text x="229.8" y="74.7">J13</text>
<text x="57.2" y="79.3">R34</text>
<text x="65.5" y="79.5">33R R0402</text>
<text x="252.9" y="81.2">R36</text>
<text x="260.5" y="81.4">330R</text>
<text x="252.5" y="89">R38</text>
<text x="262.4" y="89.2">330R</text>
<text x="139" y="90.9">R35</text>
<text x="151.6" y="90.9">4.7k</text>
<text x="57.2" y="98.6">R94</text>
<text x="57.2" y="96.7">R37</text>
<text x="65.5" y="98.8">1k</text>
<text x="65.5" y="96.9">OTMR0402</text>
<text x="162.2" y="100.5">R42</text>
<text x="168" y="100.5">R39</text>
<text x="175.7" y="100.5">R40</text>
<text x="183.4" y="100.5">R43</text>
<text x="57.2" y="106.3">R45</text>
<text x="57.2" y="102.5">R41</text>
<text x="57.2" y="104.4">R44</text>
<text x="65.5" y="106.5">33R R0402</text>
<text x="65.5" y="102.7">33R R0402</text>
<text x="65.5" y="104.6">33R R0402</text>
<text x="162.2" y="102.5">49R9</text>
<text x="168" y="102.5">49R9</text>
<text x="175.7" y="102.5">49R9</text>
<text x="183.4" y="102.5">49R9</text>
<text x="233.6" y="104.4">HR911105</text>
<text x="57.2" y="112.1">R47</text>
<text x="57.2" y="108.3">R46</text>
<text x="65.5" y="112.3">33R R0402</text>
<text x="65.5" y="108.5">33R R0402</text>
<text x="198.9" y="112.1">0.1uF</text>
<text x="200.8" y="110.2">C9</text>
<text x="214.3" y="108.3">C10</text>
<text x="214.3" y="110.2">0.1uF</text>
<text x="260.6" y="108.3">U17</text>
<text x="57.2" y="117.9">R49</text>
<text x="57.2" y="114">R48</text>
<text x="57.2" y="119.8">R50</text>
<text x="65.5" y="118.1">33R R0402</text>
<text x="65.5" y="114.3">33R R0402</text>
<text x="166" y="114">C12</text>
<text x="166" y="116">0.1uF</text>
<text x="179.6" y="114">C11</text>
<text x="179.6" y="116">0.1uF</text>
<text x="270.3" y="117.9">NC7SZ02M5X</text>
<text x="65.5" y="120">33R R0402</text>
<text x="34.8" y="129.5">R143</text>
<text x="34.8" y="131.4">4.7k</text>
<text x="42.5" y="129.5">R51</text>
<text x="42.5" y="131.4">4.7k</text>
<text x="150.6" y="139.1">Y3</text>
<text x="260.6" y="140.1">R144</text>
<text x="29" y="148.8">R52</text>
<text x="37.9" y="149">4.7k</text>
<text x="54.1" y="148.8">R53</text>
<text x="61.6" y="149">OTM</text>
<text x="148.5" y="148.8">C13</text>
<text x="150.6" y="144.9">25Mhz</text>
<text x="163.9" y="148.8">C65</text>
<text x="260.6" y="146.9">OTM_0R</text>
<text x="29" y="152.7">R54</text>
<text x="37.9" y="152.9">OTM</text>
<text x="54.1" y="152.7">R55</text>
<text x="62" y="152.9">4.7k</text>
<text x="114.9" y="151.7">RTL8201CP-VD</text>
<text x="148.5" y="150.5">33pF</text>
<text x="163.9" y="150.5">33pF</text>
<text x="227.8" y="150.7">L5</text>
<text x="231.7" y="150.7">BEAD</text>
<text x="29" y="160.4">R58</text>
<text x="29" y="156.5">R56</text>
<text x="37.9" y="160.6">OTM</text>
<text x="37.9" y="156.7">OTM</text>
<text x="54.1" y="156.5">R57</text>
<text x="54.1" y="160.4">R59</text>
<text x="62" y="156.7">4.7K</text>
<text x="62" y="160.6">4.7K</text>
<text x="241.3" y="156.5">C14</text>
<text x="241.3" y="158.5">0.1uF</text>
<text x="54.1" y="164.3">R60</text>
<text x="62.2" y="164.4">4.7k</text>
</g>
<g font-size="1.7" fill="#f00">
<text x="8.7" y="74.3">2 E_MDC</text>
<text x="8.7" y="76.2">2 E_MDIO</text>
<text x="8.7" y="80.1">2 E_TXC</text>
<text x="8.7" y="82">2 E_TXEN</text>
<text x="272.6" y="81.2">LINK_LED</text>
<text x="8.7" y="87.8">2 E_TXD0</text>
<text x="8.7" y="89.7">2 E_TXD1</text>
<text x="270.7" y="89">100M_10M_ACT</text>
<text x="8.7" y="91.7">2 E_TXD2</text>
<text x="8.7" y="93.6">2 E_TXD3</text>
<text x="8" y="97.6">2 E_RXER</text>
<text x="8.7" y="103.3">2 E_RXD0</text>
<text x="8.7" y="105.2">2 E_RXD1</text>
<text x="8.7" y="107.1">2 E_RXD2</text>
<text x="8.7" y="109">2 E_RXD3</text>
<text x="8.7" y="112.9">2 E_RXC</text>
<text x="243.6" y="110.2">10M_LINK_ACT</text>
<text x="8.7" y="114.8">2 E_RXDV</text>
<text x="8.7" y="118.7">2 E_CRS</text>
<text x="243.6" y="114.1">100M_LINK_ACT 2</text>
<text x="8.7" y="120.6">2 E_COL</text>
<text x="8.7" y="124.5">2 E_RESET</text>
<text x="60.3" y="129.5">LINK_LED</text>
<text x="60.1" y="133.4">10M_LINK_ACT</text>
<text x="60.3" y="135.3">100M_LINK_ACT</text>
</g>
<g font-size="1.7" fill="#004080">
<text x="80.2" y="74.7">MDC</text>
<text x="80.2" y="76.6">MDIO</text>
<text x="91.6" y="77.7" transform="rotate(-90 91.6 77.7)">PWFBIN</text>
<text x="103.1" y="77.7" transform="rotate(-90 103.1 77.7)">AVDD33</text>
<text x="121.5" y="74.7">TPTX-</text>
<text x="80.2" y="80.5">TXCLK</text>
<text x="80.2" y="82.4">TXEN</text>
<text x="97.4" y="79.6" transform="rotate(-90 97.4 79.6)">PWFBOUT</text>
<text x="110.9" y="79.7" transform="rotate(-90 110.9 79.7)">DVDD33_1</text>
<text x="114.7" y="79.7" transform="rotate(-90 114.7 79.7)">DVDD33_2</text>
<text x="121" y="78.5">TPTX+</text>
<text x="228.8" y="78.5">TD+</text>
<text x="228.8" y="82.4">TD-</text>
<text x="228.8" y="80.5">CT2</text>
<text x="236.5" y="78.5">LEDG+</text>
<text x="237" y="82.4">LEDG-</text>
<text x="80.2" y="88.2">TXD0</text>
<text x="120.8" y="88.2">TPRX+</text>
<text x="121.3" y="84.3">TPRX-</text>
<text x="228.8" y="88.2">RX+</text>
<text x="236.7" y="86.3">LEDY+</text>
<text x="80.2" y="92.1">TXD2</text>
<text x="80.2" y="94">TXD3</text>
<text x="80.2" y="90.1">TXD1</text>
<text x="120.7" y="92.1">RESET</text>
<text x="228.8" y="90.1">CT1</text>
<text x="228.8" y="92.1">RX-</text>
<text x="228.8" y="95.9">NC</text>
<text x="237.2" y="90.1">LEDY-</text>
<text x="239.9" y="95.9">M1</text>
<text x="80.2" y="97.9">RXER/FXEN</text>
<text x="119.1" y="97.9">ISOLATE</text>
<text x="121.7" y="101.7">RPTR</text>
<text x="228.8" y="99.8">SHIELD</text>
<text x="239.9" y="97.9">M2</text>
<text x="239.9" y="99.8">M3</text>
<text x="239.9" y="101.7">M4</text>
<text x="80.2" y="103.6">RXD0</text>
<text x="80.2" y="107.5">RXD2</text>
<text x="80.2" y="105.6">RXD1</text>
<text x="120.6" y="105.6">SPEED</text>
<text x="80.2" y="109.4">RXD3</text>
<text x="80.2" y="113.3">RXCLK</text>
<text x="119.5" y="109.4">DUPLEX</text>
<text x="122.9" y="113.3">ANE</text>
<text x="80.2" y="115.2">RXDV</text>
<text x="80.2" y="119.1">CRS</text>
<text x="121.9" y="117.2">LDPS</text>
<text x="80.2" y="121">COL</text>
<text x="80.2" y="124.9">RESETB</text>
<text x="119.5" y="121">MII/SNIB</text>
<text x="123.6" y="124.9">FJ1</text>
<text x="80.2" y="126.8">NC</text>
<text x="80.2" y="130.7">LED0/PHY_AD0</text>
<text x="123.6" y="126.8">FJ2</text>
<text x="80.2" y="132.6">LED1/PHY_AD1</text>
<text x="80.2" y="134.5">LED2/PHY_AD2</text>
<text x="80.2" y="136.5">LED3/PHY_AD3</text>
<text x="124.4" y="132.6">X1</text>
<text x="80.2" y="138.4">LED4/PHY_AD4</text>
<text x="124.4" y="138.4">X2</text>
<text x="91.6" y="148.2" transform="rotate(-90 91.6 148.2)">DGND_1</text>
<text x="93.5" y="148.2" transform="rotate(-90 93.5 148.2)">DGND_2</text>
<text x="105.1" y="148.2" transform="rotate(-90 105.1 148.2)">AGND_1</text>
<text x="107" y="148.2" transform="rotate(-90 107 148.2)">AGND_2</text>
<text x="108.9" y="148.2" transform="rotate(-90 108.9 148.2)">AGND_3</text>
</g>
<g font-size="1.4">
<text x="30.9" y="11.7">5</text>
<text x="88.8" y="11.7">4</text>
<text x="146.7" y="11.7">3</text>
<text x="204.7" y="11.7">2</text>
<text x="262.6" y="11.7">1</text>
<text x=".5" y="36.3">D</text>
<text x="292" y="36.3">D</text>
<text x=".5" y="82.1">C</text>
<text x="292" y="82.1">C</text>
<text x=".5" y="128">B</text>
<text x="292" y="128">B</text>
<text x=".5" y="173.8">A</text>
<text x="292" y="173.8">A</text>
<text x="30.9" y="197">5</text>
<text x="88.8" y="197">4</text>
<text x="146.7" y="197">3</text>
<text x="204.7" y="197">2</text>
<text x="262.6" y="197">1</text>
</g>
</svg>
